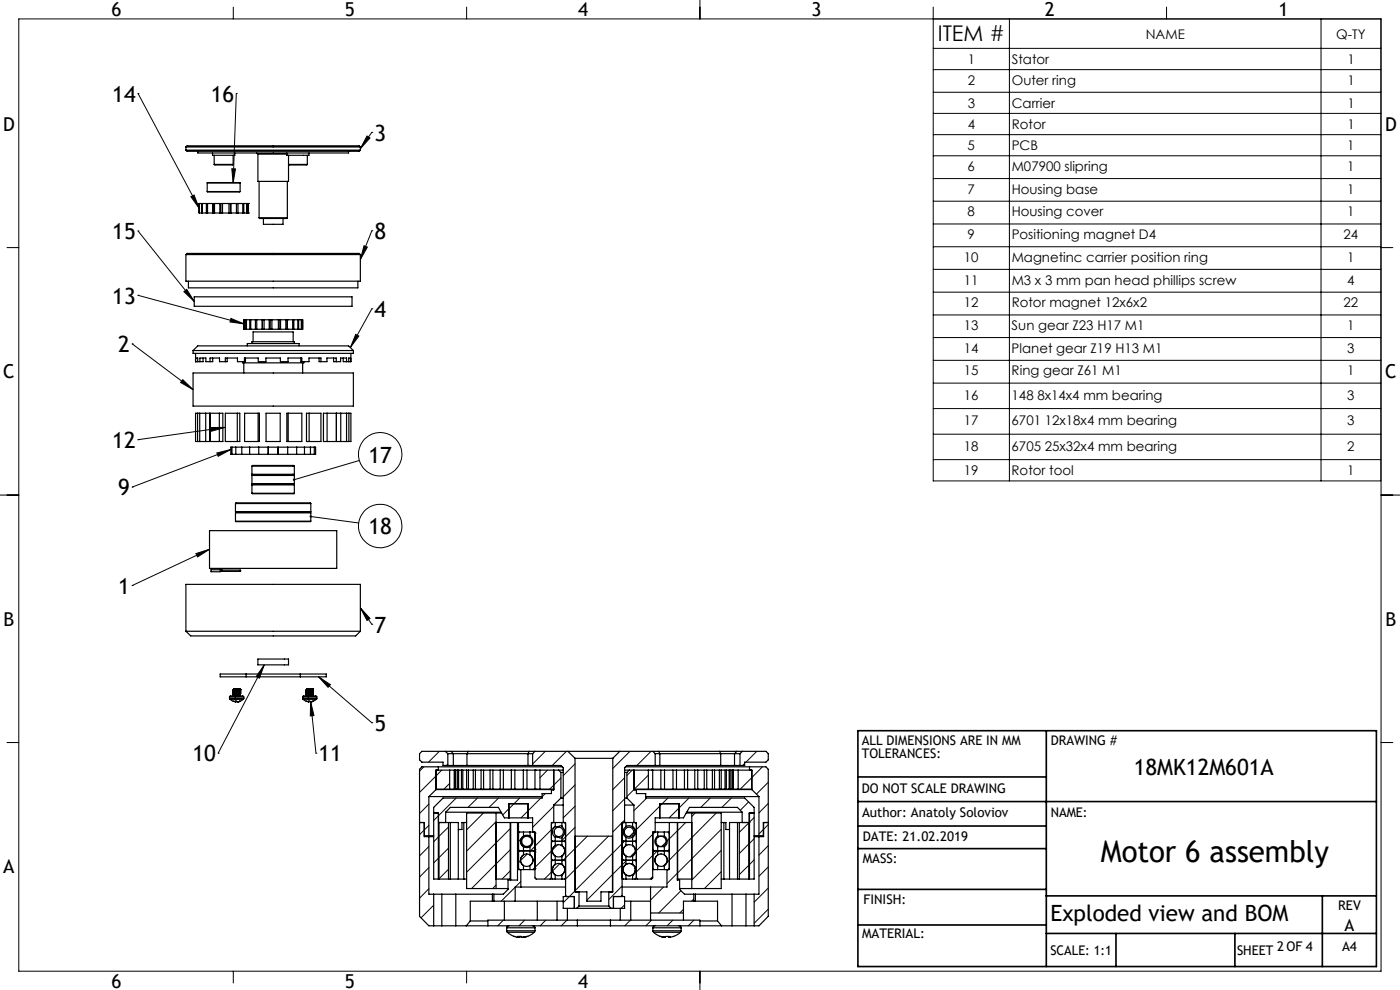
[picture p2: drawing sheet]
<svg xmlns="http://www.w3.org/2000/svg" width="297mm" height="210mm" viewBox="0 0 297 210" stroke-linecap="round" stroke-linejoin="round" font-family="sans-serif">
<g fill="none" stroke="#000" stroke-width=".21">
<path d="M4 4h288.9l.1 202h-289zM29.3 19.8h.1M29.3 19.8l13 24.4M49.5 1.5v2.5M50.1 19.8h.1M50.1 19.8l-.6 19M99 1.5v2.5M148.5 0v4M198 14.8h94.9M198 19.6h94.9M198 10.3h94.9M198 1.5v100.5h94.9"/>
<path d="M214.1 4v98M247.5 1.5v2.5M280.2 4v98M49.2 35.8h.8l-.5 3zM77.9 28.8l.6 .5-2.1 2.2zM78.9 28.1h.1M78.9 28.1l-2.5 3.4M198 24.1h94.9M198 28.6h94.9M198 33h94.9M198 37.9h94.9M1.5 52.5h2.5"/>
<path d="M29.3 49h.1M29.3 49l11.9 15M40.5 41.7l.7-.3 1.1 2.8zM77.2 52.1l.7 .3-1.5 2.7zM78.9 49h.1M78.9 49l-2.5 6.1M198 42.7h94.9M198 47.5h94.9M198 52.3h94.9M198 57.1h94.9M293 52.5h2.5M28 72.9h.1"/>
<path d="M28 72.9l13 9.7M29.3 62.6h.1M29.3 62.6l22.5 6.1M39 61.9l.6-.5 1.6 2.6zM49 67.5l2.8 1.2-3-.4zM75.5 70.9l.6 .4-1.8 2.4zM78.9 65.5h.1M78.9 65.5l-4.6 8.2M198 62h94.9M198 66.8h94.9M198 71.6h94.9M198 76.4h94.9"/>
<path d="M29.3 93.3h.1M38.8 80.5l2.2 2.1-2.7-1.5zM44.8 90.7h3l-2.9 .8zM46 96.1l3-.8-2.7 1.5zM47.8 90.7l-18.5 2.6M49 95.3l-21 8M76.2 97.7l-13.8 4.1M198 81.3h94.9M198 86.7h94.9M198 92.1h94.9M198 97.5h94.9M0 105h4"/>
<path d="M28 103.3h.1M41.6 117.4l2.9-.9-2.6 1.6zM44.4 116.5l-16.4 7.7M65.9 109.6l10.2 1.3M293 105h4M28 124.2h.1M76.4 128.9l2.5 3.5M76.4 128.9l2.1 2.3-.6 .4zM78.9 132.4h.1M1.5 157.5h2.5M46.3 159.8h.1M56.1 141l-1.1 2.9-.6-.4z"/>
<path d="M56.1 141l-9.8 18.8M65.9 148.8l.7 3-.8 .1zM65.9 148.8l1.1 11M67 159.8h.1M67.6 143.6l11.3 9.7M67.6 143.6l2.5 1.6-.5 .6zM78.9 153.3h.1M93.2 159.4l-2.3 2.3M115.7 159.4l-2.7 2.7M120.2 159.4l-3 3M133.6 159.4l-3.6 3.6M138.1 159.4l-3 3"/>
<path d="M160.5 159.4l-2.2 2.3M293 157.5h2.5M89.9 162.7l-.9 .9M91 175.1l-2 2M91 179.6l-2 2M91 170.6l-2 2M93 177.5l-1 1.1M93.7 163.4l-4.7 4.7M95 162.1l-.3 .3M95.1 179.9l-2 2M95.1 175.4l-2 2M95.4 166.2l-1.2 1.2"/>
<path d="M96.8 169.3l-4.8 4.8M101.3 169.3l-2 2M102.6 172.5l-3.6 3.5M105.2 174.3l-6.2 6.2M105.8 169.3l-2 2M107.9 171.6l-1.3 1.3M108.2 175.8l-9.2 9.2M110.2 169.3l-2.2 2.2M110.5 178l-.7 .7M114.7 169.3l-4.2 4.2M115.7 168.3l-.7 .7M116.1 163.4l-1.6 1.6"/>
<path d="M117.5 171l-4.5 4.5M117.8 175.2l-5.4 5.3M118.3 179.2l-5.3 5.3M119 165l-2.4 2.4M122 166.5l-2.5 2.5M122 175.5l-2.8 2.8M122 162l-2.5 2.5M122 171l-2.5 2.5M124.6 177.4l-5.4 5.4M129.1 177.4l-9.1 9.1M132.5 174l-2.5 2.5M132.5 165l-2.5 2.5"/>
<path d="M132.5 169.5l-2.5 2.5M132.8 178.2l-2.8 2.8M134.1 163.4l-1.1 1.1M134.4 176.5l-.9 1M134.5 167.5l-1.5 1.5M137.2 169.3l-2.7 2.7M137.5 164.4l-2.9 3M139 176.5l-5.3 5.3M139.9 171l-5.1 5.2M141.3 178.6l-.9 1M141.7 169.3l-1.7 1.6M143.7 176.2l-2.1 2.2"/>
<path d="M145.5 174.5l-1.7 1.7M146.2 169.3l-4.2 4.2M147.5 172.5l-.7 .7M150.7 169.3l-2 2M151.9 172.5l-8.1 8.2M153 175.9l-9.2 9.3M155.2 169.3l-2.1 2M158 162l-.4 .4M158.8 170.1l-1.7 1.8M158.9 179l-2.1 2M158.9 174.5l-2.1 2.1M158.9 174.5h.1"/>
<path d="M160 173.4l-1 1M160 177.9l-1 1M161.7 162.7l-4.6 4.7M161.9 176l-.9 .9M163 165.9l-2.5 2.5M163 174.9l-1 1M163 179.4l-2 2M163 170.4l-2 2M91 184l-2 2M91 188.5l-2 2M92 192l-2.7 2.7M93 182.1l-1 .9"/>
<path d="M95.1 184.4l-2 2M105.2 187.7l-.7 .8M106.8 195.2l-1.2 1.2M108.2 180.3l-8.2 8.2M108.2 184.7l-1.7 1.8M110.5 187l-4.2 4.2M111.3 195.2l-1.2 1.2M111.8 181.2l-2 2M115.8 195.2l-1.2 1.2M118.8 183.2l-3.3 3.3M120.3 195.2l-1.2 1.2M122 189l-2.5 2.5"/>
<path d="M129.9 185.5l-5.4 5.5M129.9 181l-7.9 7.9M132 188l-2.8 2.8M132.5 191.9l-.7 .8M132.8 182.7l-2.8 2.7M133.7 195.2l-1.2 1.2M138.2 195.2l-1.2 1.2M138.5 185.9l-.6 .6M139.5 180.4l-5.3 5.3M140.8 188.2l-2.8 2.7M142.7 195.2l-1.2 1.2M143.7 185.2l-2.2 2.2"/>
<path d="M143.7 180.7l-3 3M144.5 188.9l-4.8 4.8M145 192.9l-.8 .8M147.2 190.7l-.5 .5M147.2 195.2l-1.2 1.2M153 180.4l-6.2 6.3M153 184.9l-3.6 3.6M158.9 183.5l-2.1 2M160 182.4l-1 1M163 183.9l-2 2M163 188.4l-3 3M163 192.9l-3 3"/>
<path d="M49.5 206v2.5M99 206v2.5M148.5 206v4"/>
<circle cx="80.7" cy="96.4" r="4.6"/>
<circle cx="80.6" cy="111.6" r="4.6"/>
</g>
<g fill="none" stroke="#000" stroke-width=".35">
<path d="M182 155h110v50h-110zM222 155v50M182 170h110M182 164.8h40M182 175.2h40M182 196.2h40M182 188.7h40M182 180h40M222 190h70M222 198h70M236.7 198v7M262 198v7"/>
<path d="M280.5 190v15"/>
</g>
<g fill="#000">
<path d="M40.5 41.7l.7-.3 1.1 2.8zM49.2 35.8h.8l-.5 3zM75.5 70.9l.6 .4-1.8 2.4zM49 67.5l2.8 1.2-3-.4zM77.9 28.8l.6 .5-2.1 2.2zM77.2 52.1l.7 .3-1.5 2.7zM76.4 128.9l2.1 2.3-.6 .4zM67.6 143.6l2.5 1.6-.5 .6zM56.1 141l-1.1 2.9-.6-.4zM65.9 148.8l.7 3-.8 .1zM41.6 117.4l2.9-.9-2.6 1.6zM46 96.1l3-.8-2.7 1.5zM44.8 90.7h3l-2.9 .8zM38.8 80.5l2.2 2.1-2.7-1.5zM39 61.9l.6-.5 1.6 2.6z"/>
<path d="M62.2 101.6l-.1 .2h.3h-.3a.26 .26 0 0 0 .4 .2 .26 .26 0 0 0 .1-.4 .26 .26 0 0 0-.4 0zM65.7 109.4v.1l.2 .1-.2-.1a.25 .25 0 0 0 .3 .3 .25 .25 0 0 0 .1-.4 .25 .25 0 0 0-.4 0z"/>
</g>
<g fill="none" stroke="#000" stroke-width=".25">
<path d="M39.4 31.8h37M39.4 31.8a1.69 1.69 0 0 0 1.6 .3h34.2a1.36 1.36 0 0 0 1.2-.3M39.4 31.2h37M39.4 31.2a2.11 2.11 0 0 1 1.8-.3h35l.2 .3M39.4 31.2v.6M41.9 32.1v.3h32v-.3M44 38.8h6.9M44 38.8v1.8M45.1 32.4v.5h4.7v-.5M45.4 34.9h4.1M45.4 32.9v2M49.5 32.9v2"/>
<path d="M50.9 38.8v1.8M54.4 32.4l.3 .3M54.7 32.7h6.2M54.7 32.7v5.8h6.5v-5.6M55 38.5v7.7M60.9 32.4v.5h4.6v-.5M61 38.5v7.7M61.2 34.9h4zM65.2 32.9v2M76.4 31.2v.6M39.4 54a2.11 2.11 0 0 1 1.8-.2h35l.2 .2M39.4 54h37"/>
<path d="M39.4 54v5.6h37v-5.6M40 59.6v1.5h35.9v-1.5M42.3 43.2h.4M42.3 45.2h.4M42.3 43.2v2M42.8 43.2h.1M42.8 45.2h.1M42.8 43.2v2M42.9 43.2h.8M42.9 45.2h.8M42.9 43.2v2M43.8 43.2h.2"/>
<path d="M43.8 45.2h.2M43.8 43.2v2M44 40.6h6.9M44 43.2h1.2M44 45.2h1.2M44 43.2v2M45.5 43.2h1.2M45.5 45.2h1.2M45.5 43.2h-.3v2h.3M45.5 43.2v2M46.8 43.2h-.2v2h.2M46.8 43.2h.4"/>
<path d="M46.8 45.2h.4M46.8 43.2v2M47.2 43.2h1.4M47.2 45.2h1.4M47.2 43.2v2M48.6 43.2h.3M48.6 45.2h.3M48.6 43.2v2M48.9 43.2v2M49 43.2h1.2M49 45.2h1.2M50.2 43.2h.3v2h-.3"/>
<path d="M50.2 43.2v2M50.5 43.2h1M50.5 45.2h1M51.5 43.2h.2v2h-.2M51.5 43.2v2M51.8 43.2h.6M51.8 45.2h.6M52.4 43.2v2M52.5 43.2h.2M52.5 45.2h.2M52.7 43.2h.1M52.7 45.2h.1"/>
<path d="M52.7 43.2v2M55 46.2h6M55 46.2l.1 .1h5.7l.2-.1M55.9 46.3v1.3h4.1v-1.3M41 74.4h34M41 74.4v.6h34v-.6M41 74.4l.9-1h32l1.1 1M41 79.1h34v7h-34zM41.2 63h33.5v2h-33.5zM41.5 75.9h.4v.8M41.5 76.7h.1M41.5 75v1.7"/>
<path d="M41.5 76.7h.4M41.9 76.7h.5M42.4 76.7v-.8h1.3v.8h.9M43.1 75.9v.8h-.7M44.6 76.7v-.8h2v.8h1.2M45.1 75.9v.8h-.5M47.8 76.7v-.8h2.6v.8h1.5M48.2 75.9v.8h-.4M51.5 76.7v.3h13v-.3M51.7 77v2.1M51.8 69.8h.1M51.8 67.8h.1"/>
<path d="M51.8 67.8v2M51.8 67.8h.3M51.8 69.8h.3M51.9 76.7v-.8h2.9v.8h1.6v-.8h3.1v.8h1.6v-.8h2.9v.8M52.1 75.9v.8h-.2M52.3 69.8h.7M52.3 67.8h.7M52.3 67.8h-.2v2h.2M52.3 67.8v2M52.5 73.4v-.5h11v.5M53.2 69.8h1M53.2 67.8h1"/>
<path d="M53.2 67.8h-.2v2h.2M53.2 67.8v2M53.4 72.9v-.4h9v.4M53.7 72.5v-2.1h8.5v2.1M54.5 69.8h1.1M54.5 67.8h1.1M54.5 67.8h-.3v2h.3M54.5 67.8v2M55.6 67.8v2M56 69.8h1.1M56 67.8h1.1M56 67.8h-.3v2h.3"/>
<path d="M56 67.8v2M57.1 69.8h.2M57.1 67.8h.2M57.1 67.8v2M57.3 69.8h.4M57.3 67.8h.4M57.3 67.8v2M57.7 69.8h1.4M57.7 67.8h1.4M57.7 67.8v2M59.1 69.8h.3M59.1 67.8h.3"/>
<path d="M59.1 67.8v2M59.4 69.8h.1M59.4 67.8h.1M59.4 67.8v2M59.5 69.8h1.1M59.5 67.8h1.1M59.5 67.8v2M60.6 69.8h.4M60.6 67.8h.4M60.6 67.8v2M61 69.8h.1M61 67.8h.1"/>
<path d="M61 67.8v2M61 69.8h1.1M61 67.8h1.1M62.1 67.8h.2v2h-.2M62.1 67.8v2M62.4 69.8h.8M62.4 67.8h.8M63.2 67.8h.2v2h-.2M63.2 67.8v2M63.4 69.8h.5M63.4 67.8h.5M63.8 75.9v.8h.2"/>
<path d="M63.9 67.8v2M64 76.7h1.5v-.8h2.6v.8M64.1 67.8h.1v2h-.1M64.2 77v2.1M67.7 75.9v.8h.4M68.1 76.7h1.3v-.8h1.9v.8M70.8 75.9v.8h.5M71.3 76.7h.9v-.8h1.3v.8M72.8 75.9v.8h.7M73.5 76.7h.5M74 76.7v-.8h.4v.8M74 76.7h.4"/>
<path d="M74.4 75v1.7M41.5 87.7h5.8v6h-5.8zM41.9 87.7v6M42.4 87.7v6M43.6 87.7v6M44.5 87.7v6M44.6 87.7v6M46.5 87.7v6M47.8 87.7h3.1v6h-3.1zM49.2 94.9h.8M49.2 96.4h.8M49.2 94.9h-.2v1.5h.2"/>
<path d="M49.2 94.9v1.5M50 96.4h1.3M50 94.9h1.3M50 94.9v1.5M50.3 87.7v6M51.3 94.9h1.7M51.3 96.4h1.7M51.3 94.9v1.5M51.9 87.7h3.1v6h-3.1zM53 94.9h1.9M53 96.4h1.9M53 94.9v1.5"/>
<path d="M53.4 98.9h9M53.4 98.9l.2-.2h8.7l.1 .2M53.4 98.9v1.7M54.8 87.7v6M54.9 94.9h1.9M54.9 96.4h1.9M54.9 94.9v1.5M56.4 87.7h3v6h-3zM56.8 94.9h.1M56.8 96.4h.1M56.9 94.9v1.5M56.9 94.9h2v1.5h-2z"/>
<path d="M60.9 87.7h3.1v6h-3.1zM61 94.9h1.9M61 96.4h1.9M61 94.9h-2v1.5h2M61 94.9v1.5M61.1 87.7v6M62.4 98.9v1.7M62.9 94.9h1.7M62.9 96.4h1.7M62.9 94.9v1.5M64.6 96.4h1.3M64.6 94.9h1.3"/>
<path d="M64.6 94.9v1.5M65 87.7h3.1v6h-3.1zM65.6 87.7v6M65.9 94.9h.8M65.9 96.4h.8M65.9 94.9v1.5M66.7 94.9h.3v1.5h-.3M66.7 94.9v1.5M68.6 87.7h5.8v6h-5.8zM69.4 87.7v6M71.4 87.7v6M72.3 87.7v6"/>
<path d="M73.5 87.7v6M74 87.7v6M44.4 112.6h27v8h-27zM50 106.8h15.9M50 108.5h15.9M50 106.8l.1-.1h15.7l.1 .1M50 108.8h15.9M50 110.6h15.9M50 106.8v1.7M50 108.8v1.8M50 108.5l.1 .2M50.1 108.7h15.7"/>
<path d="M50.1 108.7l-.1 .1M53.4 100.6h9M53.4 104.6h9M53.4 102.9h9M53.4 100.9h9M53.4 102.6h9M53.4 100.6l.2 .1M53.4 100.9v1.7M53.4 102.9v1.7M53.4 102.6l.2 .1M53.6 100.7h8.7M53.6 102.7h8.7"/>
<path d="M53.6 102.7l-.2 .2M53.6 100.7l-.2 .2M62.3 102.7l.1 .2M62.3 100.7l.1 .2M62.4 100.6l-.1 .1M62.4 100.9v1.7M62.4 102.9v1.7M62.4 102.6l-.1 .1M65.8 108.7l.1 .1M65.9 106.8v1.7M65.9 108.8v1.8M65.9 108.5l-.1 .2"/>
<path d="M39.4 133.9v-9.9h37v9.9M39.4 133.9h37M39.4 133.9l1.1 1h35l.9-1M44.8 120.9h1.9v.4h-1.9zM46.7 120.9h.4M46.7 121.2h.4M47.1 121.2h3.9M47.1 120.9h3.9M47.1 120.9v.3M50.9 121h.1v.2zM54.7 139.8h6.5v1.2h-6.5zM48.7 147.8l.1-.2h2.8l.1 .2"/>
<path d="M48.7 148.2l.1 .1M48.7 147.8h3M48.7 148.2h3M48.7 147.8v.4M48.8 148.3l.7 .5M48.8 148.3h2.8M49.5 147.2h.1M49.5 146.4l.1 .1-.1 .2M49.5 146.7l.1 .1M49.5 147l.1 .1M49.5 147.2l.1 .1M49.5 147.5l.1 .1"/>
<path d="M49.5 147h.1M49.5 147.5h.1M49.5 146.7h.1M49.5 146.4h.1M49.5 146.9v.1M49.5 146.3h.1M49.5 146.2h.1M49.5 148.8h.4M49.5 148.8h.1M49.5 146.2l.1 .1M49.6 146.8l-.1 .1M49.6 147.1l-.1 .1"/>
<path d="M49.6 147.3l-.1 .1M49.6 146.3l-.1 .1M49.6 147.6h-.1M49.6 146.8h.1M49.6 147.5v.1M49.6 146.5l1.2-.1-1.2 .2M49.6 146.8l1.2-.1zM49.6 147.6l1.2-.2zM49.9 148.8h.1M50 148.8h.1M50 148.8h-.1M50 146.4h-.5"/>
<path d="M50 146.6l-.5 .1M50 146.9h-.5M50 147.1l-.5 .1M50 147.3l-.5 .1M50 147.4l-.5 .1M50 146.9l-.5 .1M50 146.4h.1M50 146.6h.1M50 146.9h.1M50 147.1h.1M50 147.3v.1M50 147.6h.1"/>
<path d="M50 147.6h-.2M50.1 146.2h.7l-1.2 .1M50.1 146.2h-.6M50.1 146.2l-.5 .1M50.1 146.2h.1M50.1 148.8h.1M50.2 148.8h-.1M50.4 148.8h.1M50.5 148.8h.1M50.6 148.8h.1M50.8 147l-1.2 .1M50.8 147.2l-1.2 .1"/>
<path d="M50.8 146.9l-1.2 .1M50.8 146.1h.1M50.8 146.4l.1 .1M50.8 146.7l.1 .1M50.8 146.9l.1 .1M50.8 147.2l.1 .1M50.8 147.5h.1M50.8 146.2l.1 .1M50.8 146.4h.1M50.8 146.2h-1.3M50.8 146.1l-.7 .1M50.8 146.7h.1"/>
<path d="M50.8 147.4v.1M50.9 148.8h-.3M50.9 148.8h-1M50.9 146.6l-.1 .1M50.9 146.8l-.1 .1M50.9 147.1l-.1 .1M50.9 147.3l-.1 .1M50.9 146.3l-.1 .1M50.9 146.3h.1M50.9 146.6h.1M50.9 147.1h.1M50.9 146.8h.1"/>
<path d="M50.9 147.5l-.1 .1zM50.9 146.3l-.9 .1M50.9 146.5l-.9 .1M50.9 146.8l-.9 .1M50.9 147l-.9 .1M50.9 147.3h-.9M50.9 147.5l-.9 .1M50.9 147.6h-.6M50.9 147.3l-.9 .1M50.9 147.1h-.9M50.9 146.6h-.9M50.9 146.5v.1"/>
<path d="M50.9 147v.1M50.9 147.3h.1M51.6 148.3l-.7 .5M51.7 148.2l-.1 .1M51.7 147.8v.4M52.2 143h-5.5v.6h5.5M52.2 143v.6M52.2 143.6h11.5M52.2 143h11.5M63.7 143h5.5v.6h-5.5M63.7 143v.6M64.2 147.8l.1-.2h2.8l.1 .2"/>
<path d="M64.2 148.2l.1 .1M64.2 147.8h3M64.2 148.2h3M64.2 147.8v.4M64.3 148.3l.7 .5M64.3 148.3h2.8M64.9 146.5h.2M64.9 146.7l.2 .1M64.9 147h.2M64.9 147.2l.2 .1M64.9 147.5h.2M64.9 146.4h.1"/>
<path d="M64.9 146.5l.2 .1M64.9 146.8l.2 .1M64.9 147l.2 .1M64.9 147.3h.2M64.9 147.5l.2 .1M64.9 146.3l.2 .1M64.9 147.5h.1M64.9 147.3h.1M64.9 147h.1M64.9 146.8h.1M64.9 146.5h.1M64.9 146.7h.1"/>
<path d="M64.9 147.2h.1M64.9 146.7v.1M64.9 146.9v.1M64.9 147.2v.1M64.9 147.4v.1M65 148.8h.4M65 148.8h.1M65 146.7h-.1M65 147h-.1M65 147.5h-.1M65 146.2l.1 .1M65 146.2v.1"/>
<path d="M65 146.5h-.1M65.1 146.3h-.1M65.1 147.5h-.2M65.1 147.2l-.2 .1M65.1 147h-.2M65.1 146.7l-.2 .1M65.1 146.6l-.2 .1M65.1 146.8l-.2 .1M65.1 147.1l-.2 .1M65.1 147.3l-.2 .1M65.1 147.6h-.1M65.1 146.3l-.2 .1"/>
<path d="M65.1 146.3h.1M65.1 146.5v.1M65.1 146.8h.1M65.1 147v.1M65.1 147.3h.1M65.1 147.5v.1M65.4 148.8h.1M65.4 148.8h.5M65.5 148.8h.1M65.5 147.1h1l-.2 .1M65.5 146.4l1-.1-.2 .1M65.5 147.4l-.5 .1"/>
<path d="M65.5 147.1l-.5 .1M65.5 146.9l-.5 .1M65.5 146.6l-.5 .1M65.5 146.4h-.5M65.5 146.2h-.5M65.5 146.9h-.5M65.5 147.3l-.5 .1M65.5 146.4h.1M65.5 146.6h.1M65.5 146.9h.1M65.5 147.1h.1M65.5 147.3v.1"/>
<path d="M65.5 147.6h.1M65.5 146.2h.1M65.5 147.6h-.2M65.6 146.2l-.5 .1M65.6 148.8h.1M65.7 148.8h-.1M65.9 148.8h.1M66 148.8h.1M66.1 148.8h.1M66.3 146.4l.2 .1M66.3 146.7l.2 .1M66.3 147h.2"/>
<path d="M66.3 147.2l.2 .1M66.3 147.5h.2M66.3 146.2l.2 .1M66.3 146.2h.1M66.3 146.4h.1M66.3 146.4l-1.2 .1M66.3 146.7l-1.2 .1M66.3 146.9l-1.2 .1M66.3 147.2l-1.2 .1M66.3 147.4l-1.2 .1M66.3 146.2l-1.2 .1M66.3 146.4l-1.2 .2"/>
<path d="M66.3 147l-1.2 .1M66.3 147.5l-1.2 .1M66.3 146.2h-.7M66.3 146.7h.1M66.3 146.9v.1M66.3 147.2h.1M66.3 147.4v.1M66.3 146.1h.1M66.3 146.1l-.8 .1M66.3 147.4h.1M66.3 146.1v.1M66.4 146.2h-1.4"/>
<path d="M66.4 146.2h-.1M66.4 146.4l-.1 .1M66.4 146.7h-.1M66.4 146.9l-.1 .1M66.4 147.2h-.1M66.4 147.4l-.1 .1M66.4 148.8h-.3M66.4 148.8h-.4M66.4 147.6h-.6M66.4 147.5l-.9 .1M66.4 147.3l-.9 .1M66.4 146.8l-.9 .1"/>
<path d="M66.4 146.6h-.9M66.4 146.5l-.9 .1M66.4 147l-.9 .1M66.4 147.3h-.9M66.4 147.4h-.1M66.4 147.1l-.1 .1M66.4 146.4h-.1M66.4 146.6h-.1M66.4 147.1h-.1M66.4 146.9h-.1M66.4 146.6h.1M66.4 146.9h.1"/>
<path d="M66.4 147.1h.1M66.4 147.3h.1M66.4 147.6h.1M66.4 146.4h.1M66.4 146.3h.1M66.5 146.6l-.2 .1M66.5 146.8l-.2 .1M66.5 147.3l-.2 .1M66.5 147.6h-.1M66.5 146.3l-1 .1M66.5 146.5l-.2 .2M66.5 146.3v.1"/>
<path d="M66.5 147v.1M66.5 147.3v.1M66.5 147.5v.1M67.1 148.3l-.7 .5M67.2 148.2l-.1 .1M67.2 147.8v.4M94.5 159.4h1.2M94.5 159.4h-5l-.5 .5v1.3l.5 .5h4.5v.7h1M94.5 159.4l.5 .5M95 159.9h1.2M95 159.9v2.5M95.7 159.4h3.6"/>
<path d="M95.7 159.4l.5 .5M96.2 159.9h2.9M96.2 159.9v2.5M99.1 159.9h12.9M99.1 159.9v2.5M99.3 159.4h13M99.3 159.4l-.2 .5M112 159.9h1M112 159.9v2.5M112.3 159.4h1.2M112.3 159.4l-.3 .5M113 159.9v2.5"/>
<path d="M113.5 159.4h7M113.5 159.4l-.5 .5M120.5 159.4h11M120.5 159.4l1.5 1.5M131.5 159.4h7M131.5 159.4l-1.5 1.5M138.5 159.4h1.2M138.5 159.4l.5 .5M139 159.9h1M139 159.9v2.5M139.7 159.4h12.9M139.7 159.4l.3 .5"/>
<path d="M140 159.9v2.5M140 159.9h12.9M152.6 159.4h3.7M152.6 159.4l.3 .5M152.9 159.9h2.9M152.9 159.9v2.5M155.8 159.9h1.2M155.8 159.9v2.5M156.3 159.4h1.2M156.3 159.4l-.5 .5M157 159.9v2.5M157.5 159.4h5l.5 .5v1.3l-.5 .5h-4.5v.7h-1"/>
<path d="M157.5 159.4l-.5 .5M89 174.5h1v2.8h1M90 174.5v3h1M91 169h24M91 177.3h1M91 177.5h1M91 169v8.3M91 177.5v12.2h1M92 172.5h1v2h4.2v12M92.5 167.5h25M92.5 167.4h3.9v-4h-3.9v4.1M92.5 167.5l-1.5 1.5"/>
<path d="M93 162.7h26.3M93 162.7h-3.5l-.5 .5v31.2l2 2h1M93 162.7v.7M93 172.5v14M93.1 174.5v12M94.5 172.3h11.8M94.5 172.3l1-1h10.2l1.3 2.2h.9M94.5 172.3v2.2M95 162.4h1.2M95.1 174.5v12M95.4 163.4v4M95.5 174.5v12"/>
<path d="M96.2 162.4h2.9M96.4 163.4v4M96.4 163.4h.2M96.5 167.4h.1M96.6 163.4v4M96.8 167.4h.3M96.8 163.4h.3M97.1 163.4h.2v4h-.2M97.1 163.4v4M97.4 167.4h.5M97.4 163.4h.5M97.9 163.4h.3v4h-.3"/>
<path d="M97.9 163.4v4M98.2 167.4h.8M98.2 163.4h.8M98.4 174.5v12M99 167.4h.4M99 163.4h.4M99 174.5h-1v1.5h-.8M99 163.4v4M99.1 162.4h12.9M99.4 163.4v4M99.4 167.4h1M99.4 163.4h1"/>
<path d="M100.4 163.4h.5v4h-.5M100.4 163.4v4M100.9 167.4h1.2M100.9 163.4h1.2M102.1 163.4h.5v4h-.5M102.1 163.4v4M102.7 167.4h1.3M102.7 163.4h1.3M104 163.4h.6v4h-.6M104 163.4v4M104.6 167.4h1.5M104.6 163.4h1.5"/>
<path d="M105.2 172.5h1.2M105.2 174.5h3M105.2 172.5h-6.2v16h6.2M105.2 172.5v16M106.1 163.4h.7v4h-.7M106.1 163.4v4M106.9 167.4h1.6M106.9 163.4h1.6M107.9 173.5h.1M107.9 173.5v-3h4.1v3M108 173.5h5v3M108 170.5v3"/>
<path d="M108.2 174.5h.1M108.2 174.5v12M108.3 174.5h1.5M108.3 174.5v12.2M108.5 163.4h.7v4h-.7M108.5 163.4v4M109.3 167.4h1.7M109.3 163.4h1.7M109.8 174.5h.2M109.8 174.5v12.2h-2v2l-1 1h-2M110 174.5h3M110 174.5v10h1.1"/>
<path d="M111 163.4h.8v4h-.8M111 163.4v4M111.1 177.4h.1M111.1 179.6h.1M111.1 177.4a1.28 1.28 0 0 0 0 2.2M111.1 176.5h1.3M111.1 179.6v1.8a1.28 1.28 0 0 0 0 2.2v.9M111.1 176.5h-.9l-.2 .2M111.1 176.5v.9M111.9 167.4h1.8M111.9 163.4h1.8M112 162.4h1"/>
<path d="M112 170.5v3M112.4 176.5v.9a1.28 1.28 0 0 1 0 2.2v1.8a1.28 1.28 0 0 1 0 2.2v.9M112.4 176.5h1.1v9.7l.2 .3h3M112.5 177.4a1.31 1.31 0 0 0-2 1.1 1.31 1.31 0 0 0 2 1.1M113 162.4h6l.5 .5v11.6M113.2 176.5l.3 .2M113.5 176.7h.1M114.5 163.4h-1v4h1M114.5 167.4h3M114.5 163.4h4M114.5 163.4v4M117 178.2l.2 .3"/>
<path d="M117.2 178.5h2.5M117.2 178.5l-.2 .2M117.2 174.5l-.2 .2M117.5 170.8h2M117.5 163.4v4.2h-.5v.7h-2v1h-21l-2 2v15.2h1M117.5 170.8v3.7M117.8 177.6v1.8a1.32 1.32 0 0 0 0 2.2v1.8M117.8 175.4h.6M117.8 177.6h.6M117.8 175.4a1.32 1.32 0 0 0 0 2.2M117.8 174.5h1.4M117.8 174.5h-.8v11.7"/>
<path d="M117.8 174.5v.9M118.2 177.4l1 .4M118.5 163.4h1M118.5 163.4l.5 .5M119 169.3h.5M119 163.9h.5M119 169.3l-1.5 1.5M119 163.9v5.4M119.2 175.1l-1 .4M119.2 174.5v.9a1.32 1.32 0 0 1 0 2.2v1.8a1.32 1.32 0 0 1 0 2.2v1.8a1.32 1.32 0 0 1 0 2.2v.9M119.2 179.2l-.2 .1M119.2 174.5h.8v15.4l.2 .3"/>
<path d="M119.7 178.5h.3M119.7 178.5l.3 .2M119.7 174.5l.3 .2M120 178.2l-.3 .3M122 160.9h8M122 160.9v28.3h2.5v2h3v-2h2.5v-28.3M132 178.5h.3M132 178.2l.3 .3M132.3 178.5h2.4M132.3 178.5l-.3 .2M132.3 174.5l-.3 .2M132.5 163.4h1"/>
<path d="M132.5 170.8h2M132.5 169.3h.5M132.5 163.9h.5M132.7 162.7h26.3M132.8 175.3a1.32 1.32 0 0 1 2 1.2 1.32 1.32 0 0 1-2 1.1M132.8 175.4a1.32 1.32 0 0 0 0 2.2v1.8a1.32 1.32 0 0 0 0 2.2v1.8M132.8 174.5h1.4M132.8 179.2l.2 .1M132.8 174.5v.9M132.8 174.5h-.8v15.4l-.3 .3M133 169.3l1.5 1.5M133 163.9v5.4"/>
<path d="M133.5 163.4h4M133.5 163.4l-.5 .5M134.2 175.4h.1M134.2 177.6h.1M134.2 177.6v1.8a1.32 1.32 0 0 1 0 2.2v1.8M134.2 175.4a1.32 1.32 0 0 1 0 2.2M134.2 174.5h.8v11.7M134.2 174.5v.9M134.5 167.5h25M134.5 163.4v4.2h.5v.7h2v1h21l2 2v15.2h-1M134.5 167.4h3M134.5 170.8v3.7"/>
<path d="M134.7 178.5l.3 .2M134.7 174.5l.3 .2M135 178.2l-.3 .3M137 169h24M137.5 163.4h1v4h-1M137.5 163.4v4M138.3 167.4h1.8M138.3 163.4h1.8M138.5 176.7h.1M138.7 176.5l-.2 .2M139 174.5h3M139 162.4h1"/>
<path d="M139 162.4h-6l-.5 .5v11.6M139.5 177.4l.1 .1M139.5 177.4h1.4M139.5 179.6h1.4M139.5 176.5h1.4M139.5 177.4a1.32 1.32 0 0 0 0 2.2M139.5 179.6v1.8a1.32 1.32 0 0 0 0 2.2v.9M139.5 176.5h-1v9.7l-.3 .3h-2.9M139.5 176.5v.9M139.6 179.4l-.1 .1M139.9 173.5h.1M139.9 173.5v-3h4.1v3"/>
<path d="M140 162.4h12.9M140.9 177.4a1.32 1.32 0 0 1 0 2.2M140.9 179.6v1.8a1.32 1.32 0 0 1 0 2.2v.9M140.9 176.5h.8l.3 .2M140.9 176.5v.9M141 167.4h1.7M141 163.4h1.7M141 163.4h-.8v4h.8M141 163.4v4M142 174.5v10h-1.1M142 174.5h1.7M143.5 167.4h1.6"/>
<path d="M143.5 163.4h1.6M143.5 163.4h-.7v4h.7M143.5 163.4v4M143.7 174.5h.1M143.7 174.5v12.2h.5v2l1 1h2M143.8 174.5h3M143.8 174.5v12M144 170.5v3M145.6 172.5h1.2M145.7 172.3h11.7M145.9 167.4h1.5M145.9 163.4h1.5"/>
<path d="M145.9 163.4h-.7v4h.7M145.9 163.4v4M146.8 172.5h6.2v16h-6.2M146.8 172.5v16M148 167.4h1.3M148 163.4h1.3M148 163.4h-.6v4h.6M148 163.4v4M149.9 163.4h-.5v4h.5M149.9 167.4h1.2M149.9 163.4h1.2M149.9 163.4v4"/>
<path d="M151.6 163.4h-.5v4h.5M151.6 167.4h1M151.6 163.4h1M151.6 163.4v4M152.9 162.4h2.9M153 163.4h-.4v4h.4M153 174.5h1v1.5h.8M153 167.4h.7M153 163.4h.7M153 163.4v4M153.6 174.5v12M154.1 163.4h-.3v4h.3"/>
<path d="M154.1 167.4h.5M154.1 163.4h.5M154.1 163.4v4M154.9 163.4h-.2v4h.2M154.9 167.4h.3M154.9 163.4h.3M154.9 163.4v4M155.4 163.4v4M155.4 163.4h4.1v4.1M155.4 167.4h.1M155.6 163.4v4h3.9M155.8 162.4h1.2"/>
<path d="M156.5 174.5v12M156.6 163.4v4M156.8 174.5v12M157.4 172.3l-.9-1h-10.2l-1.3 2.2h-6v3M157.4 172.3v2.2M158.9 174.5v12M159 162.7h3.5l.5 .5v31.2l-2 2h-1M159 162.7v.7M159 172.5v14M159.5 167.5l1.5 1.5M160 177.3h1M160 177.5h1"/>
<path d="M160 172.5h-1.1v2h-4.1v12M161 169v8.3M161 177.5v12.2h-1M162 174.5v3h-1M163 174.5h-1.1v2.8h-.9M92 189.7h1.7M92 196.4h1.7M92 189.7v6.7M93 186.5h.1M93.1 186.5h5.9M93.7 189.7h3M93.7 196.4h3"/>
<path d="M93.7 189.7v6.7M96.7 189.7v6.7M96.7 196.4h2.2M96.7 189.7h7.8M98.9 196.4h4.6M99.8 195.4h3.7M99.8 195.4l-.9 1M103.5 196.4h19M104.5 191.2h.3M104.5 189.7h.3M104.5 191.2h-4.7v4.2M104.5 189.7v1.5"/>
<path d="M104.8 191.2h4.5M104.8 189.7v1.5M105.2 188.5h2.6M105.2 186.5h3M107 191.2v4M107.5 197.4l.1 .4M107.5 197.4h6M107.5 196.8h6M107.5 196.8v.6M107.6 197.8l1.4 .8M107.6 197.8h5.7M108 196.4l-.4 .1-.1 .3"/>
<path d="M108.2 186.5h.1M109 198.6l1 .2M109 198.6h.1M109.3 191.2h10.2M109.9 198.8h.2M110 198.8l-.2-.2a.86 .86 0 0 1 1 .2h.3M110 198.6v.2M110 180.2l.2 .3M110 184.2l.2 .3M110.1 198.6v.2M110.2 180.5h3M110.2 180.5l-.2 .2"/>
<path d="M110.3 198.8h-.2M110.3 198.6v.2M110.4 198.6l-.1 .2M110.5 188.2h9.5M110.5 188.2h-1.2v3M110.5 184.5v3.7M111.1 184.5h1.3M111.1 198.8h.1M111.3 198.8h-.2M111.3 198.7v.1M111.9 198.6l-.6 .2M111.9 198.6l-.8 .2"/>
<path d="M112.4 184.5h.8M113 196.4l.3 .1 .2 .3M113.2 180.5h.3M113.2 184.5h.3M113.2 180.5l.3 .2M113.3 197.8l-1.4 .8M113.5 197.4l-.2 .4M113.5 180.2h.1M113.5 180.7h.1M113.5 184.2h.1M113.5 196.8v.6M113.5 180.2l-.3 .3"/>
<path d="M113.5 184.2l-.3 .3M114 191.2v4M116.7 186.5h.5M117 182.2l.2 .3M117 186.2l.2 .3M117 186.2l-.3 .3M117.2 182.5h2.5M117.2 182.5l-.2 .2M117.2 186.5h.6M117.8 183.4a1.32 1.32 0 0 0 0 2.2M117.8 186.5h1.4M117.8 185.6v.9"/>
<path d="M117.8 183.4h.1M117.8 185.6h.1M118.2 191.2v4M118.9 185.7l.3 .1M119 181.7h.2M119.2 183.2l-.3 .1M119.2 186.5h.5M119.7 182.5h.3M119.7 186.5h.3M119.7 182.5l.3 .2M120 182.2l-.3 .3M120 186.2l-.3 .3"/>
<path d="M120.4 192.7v2.5M121.8 192.7v-2.5h-2.3v2.5h2.8M122 189.2v-11.8h7.9v11.8M122.3 192.7h7.3M122.5 195.2h7M122.5 196.4h7M122.5 195.2h-19v1.2M122.5 195.2v1.2M122.8 192.2h6.4M122.8 192.2l-.5 .5M122.8 189.2v3M129.2 192.2l.4 .5"/>
<path d="M129.2 189.2v3M129.5 196.4h19M129.5 195.2v1.2M129.5 195.2h19v1.2M129.6 192.7h2.9v-2.5h-2.4v2.5M131.6 192.7v2.5M132 182.5h.3M132 186.5h.3M132 188.2h6M132 182.2l.3 .3M132 186.2l.3 .3M132.3 182.5h2.4"/>
<path d="M132.3 186.5h.5M132.3 182.5l-.3 .2M132.5 191.2h5.5M132.8 183.4a1.31 1.31 0 0 1 2 1.1 1.31 1.31 0 0 1-2 1.1M132.8 186.5h1.4M132.8 183.4a1.32 1.32 0 0 0 0 2.2M132.8 183.2l.1 .1M132.8 185.6v.9M132.9 185.7h-.1M133 181.7h-.2M133.8 191.2v4M134.2 183.4h.1"/>
<path d="M134.2 183.4a1.32 1.32 0 0 1 0 2.2M134.2 185.6h.1M134.2 185.6v.9M134.2 186.5h.5M134.7 186.5h.6M134.7 182.5l.3 .2M135 182.2l-.3 .3M135 186.2l-.3 .3M135 186.2l.3 .3M138 188.2v7M138 193.7h7M138.5 180.5h.2"/>
<path d="M138.5 184.5h.2M138.5 180.2h.1M138.5 180.7h.1M138.5 184.2h.1M138.5 197.4l.1 .4M138.5 197.4h6M138.5 196.8h6M138.5 196.8v.6M138.5 180.2l.2 .3M138.5 184.2l.2 .3M138.6 197.8l1.5 .8M138.6 197.8h5.8"/>
<path d="M138.7 180.5h3M138.7 184.5h.8M138.7 180.5l-.2 .2M138.9 196.4l-.3 .1-.1 .3M139.5 184.5h1.4M140.1 198.6l.9 .2a.69 .69 0 0 1 .9-.1v.1M140.1 198.6l.6 .2M140.7 198.8h.3M140.7 198.8h.1M141 198.8h.1M141.5 184.5v3.7h-3.5M141.7 180.5l.3 .2"/>
<path d="M141.8 198.6l.1 .2M141.9 198.8h.1M141.9 198.8v-.2v.2M142 198.8h.1M142 180.2l-.3 .3M142 184.2l-.3 .3M143.7 186.5h.1M143.8 186.5h3M144 196.4l.4 .1 .1 .3M144.2 188.5h2.6M144.4 197.8a3.7 3.7 0 0 1-2.4 1h-.1M144.5 197.4l-.1 .4"/>
<path d="M144.5 196.8v.6M147.2 191.2h.3M147.2 189.7h.3M147.2 191.2h-2.2v4M147.2 189.7v1.5M147.5 189.7h7.8M147.5 191.2h4.7v4.2M147.5 189.7v1.5M148.5 195.4h3.7M148.5 196.4h4.6M152.2 195.4l.9 1M153 186.5h5.9"/>
<path d="M153.1 196.4h2.2M155.3 189.7h3M155.3 196.4h3M155.3 189.7v6.7M158.3 189.7h1.7M158.3 196.4h1.7M158.3 189.7v6.7M158.9 186.5h.1M160 189.7v6.7"/>
<circle cx="111.8" cy="178.5" r="1.09"/>
<circle cx="118.5" cy="176.5" r=".99"/>
<circle cx="133.4" cy="176.5" r="1"/>
<circle cx="140.2" cy="178.5" r="1.08"/>
<circle cx="111.8" cy="182.5" r="1.32"/>
<circle cx="118.5" cy="180.5" r="1.31"/>
<circle cx="118.5" cy="184.5" r="1.3"/>
<circle cx="133.5" cy="180.5" r="1.31"/>
<circle cx="133.5" cy="184.5" r="1.3"/>
<circle cx="140.2" cy="182.5" r="1.31"/>
</g>
<text font-size="6.3" x="233.5" y="182.9">Motor 6 assembly</text>
<g font-size="4.7">
<text x="23.8" y="21.6">14</text>
<text x="44.7" y="21.6">16</text>
<text x="79.4" y="29.8">3</text>
<text x="23.8" y="50.7">15</text>
<text x="79.4" y="50.7">8</text>
<text x="23.8" y="64.4">13</text>
<text x="79.4" y="67.3">4</text>
<text x="25.1" y="74.7">2</text>
<text x="23.8" y="95">12</text>
<text x="78.2" y="98.1">17</text>
<text x="25.1" y="105.1">9</text>
<text x="78.2" y="113.4">18</text>
<text x="25.1" y="125.9">1</text>
<text x="79.4" y="134.2">7</text>
<text x="79.4" y="155.1">5</text>
<text x="40.8" y="161.5">10</text>
<text x="67.6" y="161.5">11</text>
<text x="240.5" y="164.3">18MK12M601A</text>
<text x="222.8" y="195.3">Exploded view and BOM</text>
</g>
<text font-size="4.6" x="199" y="8.7">ITEM #</text>
<g font-size="4.1">
<text x="23.7" y="3.4">6</text>
<text x="73.2" y="3.4">5</text>
<text x="122.7" y="3.4">4</text>
<text x="172.2" y="3.4">3</text>
<text x="221.7" y="3.4">2</text>
<text x="271.2" y="3.4">1</text>
<text x=".7" y="27.8">D</text>
<text x="293.8" y="27.8">D</text>
<text x=".7" y="80.3">C</text>
<text x="293.9" y="80.3">C</text>
<text x=".7" y="132.8">B</text>
<text x="293.9" y="132.8">B</text>
<text x=".7" y="185.3">A</text>
<text x="23.7" y="209.6">6</text>
<text x="73.2" y="209.6">5</text>
<text x="122.7" y="209.6">4</text>
</g>
<text font-size="3.5" x="285.2" y="197.4">A</text>
<g font-size="2.8">
<text x="243.1" y="8.2">NAME</text>
<text x="283.5" y="8.2">Q-TY</text>
<text x="205.3" y="18">2</text>
<text x="205.3" y="13.6">1</text>
<text x="214.6" y="18">Outer ring</text>
<text x="214.7" y="13.6">Stator</text>
<text x="285.8" y="18">1</text>
<text x="285.8" y="13.6">1</text>
<text x="205.3" y="22.9">3</text>
<text x="214.6" y="22.9">Carrier</text>
<text x="285.8" y="22.9">1</text>
<text x="205.3" y="27.4">4</text>
<text x="214.6" y="27.4">Rotor</text>
<text x="285.8" y="27.4">1</text>
<text x="205.3" y="31.8">5</text>
<text x="214.6" y="31.8">PCB</text>
<text x="285.8" y="31.8">1</text>
<text x="205.3" y="41.1">7</text>
<text x="205.3" y="36.2">6</text>
<text x="214.6" y="41.1">Housing base</text>
<text x="214.6" y="36.2">M07900 slipring</text>
<text x="285.8" y="41.1">1</text>
<text x="285.8" y="36.2">1</text>
<text x="205.3" y="45.9">8</text>
<text x="214.6" y="45.9">Housing cover</text>
<text x="285.8" y="45.9">1</text>
<text x="205.3" y="50.7">9</text>
<text x="214.6" y="50.7">Positioning magnet D4</text>
<text x="285" y="50.7">24</text>
<text x="204.5" y="55.5">10</text>
<text x="214.6" y="55.5">Magnetinc carrier position ring</text>
<text x="285.8" y="55.5">1</text>
<text x="204.5" y="65.2">12</text>
<text x="204.5" y="60.4">11</text>
<text x="214.6" y="65.2">Rotor magnet 12x6x2</text>
<text x="214.6" y="60.4">M3 x 3 mm pan head phillips screw</text>
<text x="285" y="65.2">22</text>
<text x="285.8" y="60.4">4</text>
<text x="204.5" y="70">13</text>
<text x="214.6" y="70">Sun gear Z23 H17 M1</text>
<text x="285.8" y="70">1</text>
<text x="204.5" y="74.8">14</text>
<text x="214.6" y="74.8">Planet gear Z19 H13 M1</text>
<text x="285.8" y="74.8">3</text>
<text x="204.5" y="79.6">15</text>
<text x="214.6" y="79.6">Ring gear Z61 M1</text>
<text x="285.8" y="79.6">1</text>
<text x="204.5" y="84.8">16</text>
<text x="214.6" y="84.8">148 8x14x4 mm bearing</text>
<text x="285.8" y="84.8">3</text>
<text x="204.5" y="95.6">18</text>
<text x="204.5" y="90.2">17</text>
<text x="214.6" y="95.6">6705 25x32x4 mm bearing</text>
<text x="214.6" y="90.2">6701 12x18x4 mm bearing</text>
<text x="285.8" y="95.6">2</text>
<text x="285.8" y="90.2">3</text>
<text x="204.5" y="100.8">19</text>
<text x="214.6" y="100.8">Rotor tool</text>
<text x="285.8" y="100.8">1</text>
<text x="182.8" y="158">ALL DIMENSIONS ARE IN MM</text>
<text x="182.8" y="160.8">TOLERANCES:</text>
<text x="222.9" y="157.9">DRAWING #</text>
<text x="182.8" y="168.2">DO NOT SCALE DRAWING</text>
<text x="182.9" y="173.4">Author: Anatoly Soloviov</text>
<text x="222.9" y="173.4">NAME:</text>
<text x="183" y="178.4">DATE: 21.02.2019</text>
<text x="183" y="183.1">MASS:</text>
<text x="183.2" y="191.7">FINISH:</text>
<text x="283.9" y="193">REV</text>
<text x="182.9" y="198.9">MATERIAL:</text>
<text x="222.8" y="202.7">SCALE: 1:1</text>
<text x="262.4" y="202.7">SHEET</text>
<text x="270.9" y="201.7">2 OF 4</text>
<text x="284.7" y="201.7">A4</text>
</g>
</svg>
